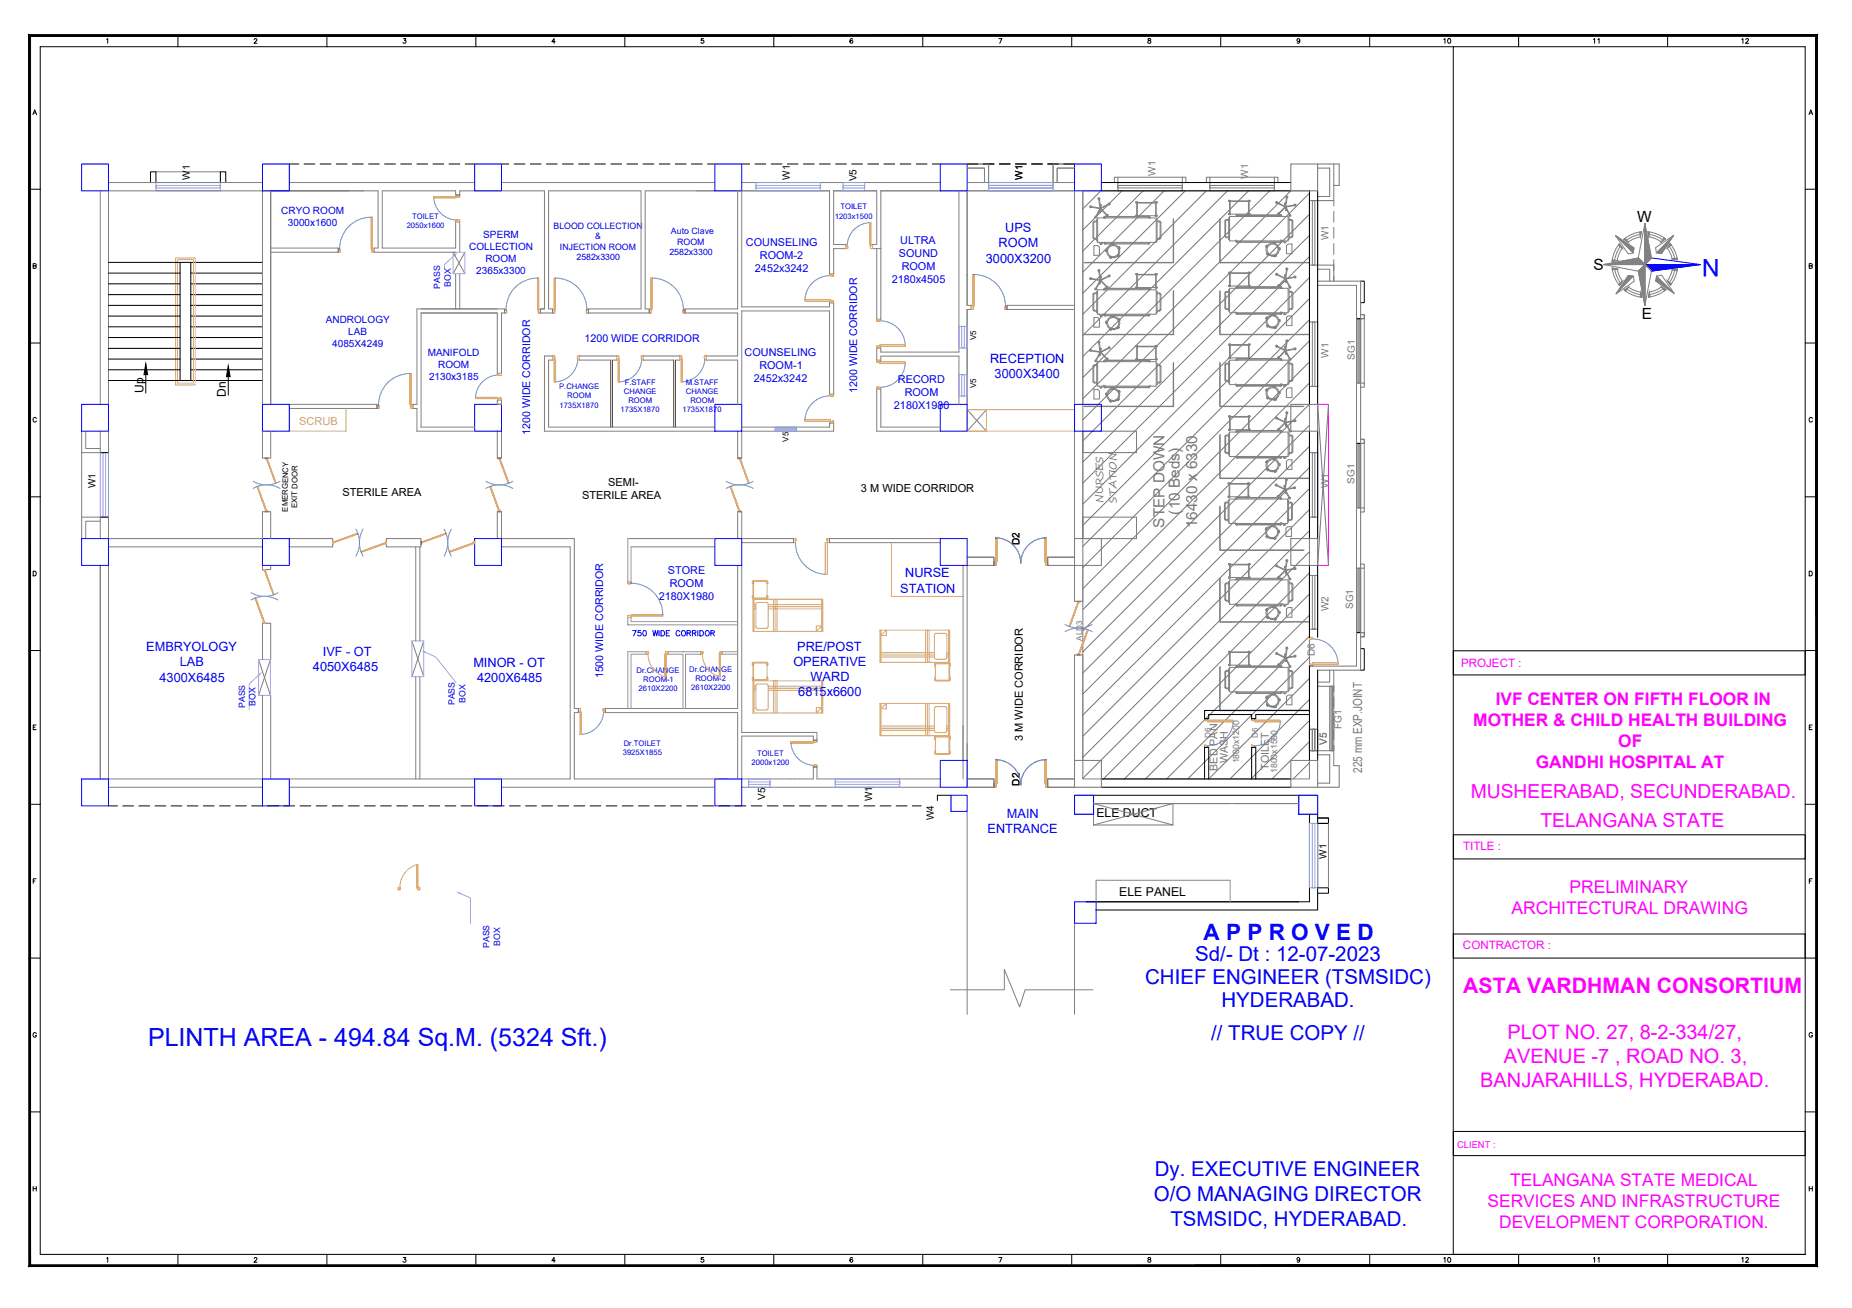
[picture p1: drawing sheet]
<svg xmlns="http://www.w3.org/2000/svg" width="841mm" height="594mm" viewBox="0 0 841 594" stroke-linecap="round" stroke-linejoin="round" font-family="sans-serif">
<!-- layer: WALL -->
<g fill="none" stroke="#808080" stroke-width=".45">
<path d="M439 76h8v7M439 74h10v9M488 76h-8v7M488 74h-10v9M46 87v97M49 83h70M131 83h85M165 87h-46v121h4v-12M228 83h97M335 87v53h-24v2h24v20h-14v2h14v20M337 87v52h40v-1h2v41h-2v-38h-40v43M337 83h90"/>
<path d="M400 87h88v97v-43h-31v-2h31v-52h-49v52h2v2h-2v43M400 87h27M400 87v58h-2v-32M435 87v73h-35v-2h-2v6h2v-2h35v22M439 83h49M492 87h103v267h-103zM492 87v97M123 113h31v2h-31M207 115h-37v-2h2v-26h-49v97M335 113h.1M400 113h-4v-2h2v-24h-19v24h5v2h-5v12h-2v-38h-84v53h2v2h-28v-2h24v-53h-42v53h2v2h-6v-2h2v-53h-38v2h-2v-2h-33v26h33v-12h2v14M207 124v16"/>
<path d="M209 124v16M277 164h-14v-2h17v2h-2M306 164h-14v-2h17v2h-2M37 196v10h9v-10M39 196v8h7M49 184v-97h70v97M49 196v10M121 196h4M131 184h40v2h-40M216 194h-25v-52h35v28h2v-28h1v-2h-40v44h-2v2h2v10h39v12h-2v-12M226 182h2v2h-2zM325 194h-76v-30h2v-2h-4v34h78"/>
<path d="M337 194h40M377 194v-2v2M377 192h2v4h-42v12h-2v-12M427 194h-27v-17h-2v19h29M488 196v49M492 196v49M37 206v29M46 237h-7v8M49 235v10h70v-13h4v13M37 245v-10h9v10M46 257v97M49 248h70"/>
<path d="M49 257v97h70v-38M119 257v2h4v-2M131 245h20v3h-20zM175 245h16v3h-16zM189 248v43M191 248v43M226 245v-13h2v13h33v77h2v2h-2v30h64M228 248h31v106h-31M285 245h40M287 248h38M335 245v-13h2v13h23v1h-23M335 257v65h-60v2h60v30"/>
<path d="M337 257v76h34v3h-2v-2h-32v20h32v-6h2v6h56M427 245h-50v1h50M437 257v97M439 253h12v4h-12v101h12v-4h-12M488 253h-12v4h12v16h4v-16M119 300v-17h4v17M123 316v38M189 307v47M191 307v47M49 358h70M131 354h85M131 358h85"/>
<path d="M228 358h97M327 354h4M337 358h90M488 345v-48h4v48M488 354h-12v4h12M439 369v92M497 365h93M559 400h-61v10M488 410v51M432 450h24v-10l7 17 3-7h30"/>
</g>
<!-- layer: D.F -->
<g fill="none" stroke="#767676" stroke-width=".45">
<path d="M586 74h12v13h-12zM598 76h6v13h-6M598 74h10v10h-2M606 74v20M500 87l-8 8M506 83v-3h2v3M508 84h29v1h-29zM508 83h29v4h-29zM510 87l-18 17M519 87l-27 27M529 87l-37 37M533 99v20"/>
<path d="M537 83v-3h2v3M538 87l-46 46M548 83v-3h1v3M548 87l-56 56M549 84h30v1h-30zM549 83h30v4h-30zM554 99v20M557 87l-65 65M567 87l-75 75M577 87l-85 85M579 83v-3h1v3M586 87l-94 94"/>
<path d="M595 91h3v29h-3zM595 88l-103 103M595 97l-103 103M596 91h1v29h-1zM598 91h8M606 96v5M492 119h41M554 119h41M595 107l-103 103M595 117l-103 102M606 103v5M606 111v4"/>
<path d="M606 118v10M533 132v20M554 132v20M595 126l-103 103M595 136l-103 103M598 122h6v6M598 120h8M598 130h18v173h-21M598 128h20v176h-20M492 152h41M554 152h41M595 146h3v30h-3z"/>
<path d="M595 145l-103 103M595 155l-103 103M596 146h1v30h-1zM616 145h2v29h-2zM617 145v29zM618 143h2v2h-2M533 165v20M554 165v20M595 164l-103 103M595 174l-103 103M618 174h2v2h-2M492 196h24v10h-24z"/>
<path d="M492 185h41M554 197v20M554 185h38M586 184h12v12h-12zM595 184l-103 102M595 193l-103 103M598 184l5 73M603 184l-5 73M618 200h2v1h-2M554 217h41M595 206h3v29h-3zM595 203l-103 103"/>
<path d="M595 212l-103 103M596 206h1v29h-1zM616 201h2v30h-2zM617 201v30zM492 235h24v10h-24zM554 230v20M595 222l-103 103M595 231l-103 103M618 231h2v2h-2M488 245h12v12h-12zM554 250h38M586 245h12v12h-12z"/>
<path d="M595 241l-103 103M595 251l-103 103M616 258h2v29h-2zM617 258v29zM618 256h2v2h-2M554 263v20M595 261h3v25h-3zM595 260l-94 94M595 270l-84 84M595 279l-75 75M596 261h1v25h-1zM595 282l-41 1"/>
<path d="M595 289l-65 65M595 299l-56 55M618 287h2v2h-2M554 303v20M595 308l-46 46M595 318l-36 36M598 312h8M604 312h2v29h-2zM604 304v6h-6M604 312h1v29h-1zM606 304v10M606 317v4"/>
<path d="M554 323h41M595 331h3v10h-3zM595 327l-27 27M595 337l-17 17M596 331h1v10h-1zM606 339v9h2v10h-10M606 324v5M606 331v5M488 345h12v13h-12zM586 345h12v13h-12zM595 346l-8 8M598 343h6v13h-6"/>
<path d="M598 341h8M488 361h9v9h-9zM590 361h8v9h-8z"/>
</g>
<!-- layer: DOOR -->
<g fill="none" stroke="#b88a00" stroke-width=".45">
<path d="M169 99v14zM197 89h10v1h-10zM208 100h1M209 100h-2v1h2v-1M209 100h.1M209 89h-1M209 89h-2h2M154 114h.1M155 114h.1M155 114l-1-1v2M169 114v-1h1v2h-1M169 114h.1"/>
<path d="M384 111l1 1v1h-1zM385 113h.1M395 101v10zM395 113h.1M395 111h1v2h-1zM244 126h1v15h-1zM252 126v15zM296 126v15zM366 136h11v1h-11zM378 125h-1h2M378 137h-1v1h2v-1M442 125v14z"/>
<path d="M229 141h1v1h-1zM244 142h.1M245 141v1h-1zM252 142h-1v-1h1v1M252 142h.1M266 142h.1M266 141h1v1h-1zM295 141h1v1h-1zM296 142h.1M310 142h.1M310 141h1v1h-1zM398 146h.1"/>
<path d="M398 146v-1h2v1h-2M398 157v1h2v-1h-2M400 157h11h-11zM442 140h.1M442 140v-1h-1v2h1M456 140l1-1v2M456 140h.1M456 140h1M186 170h1v14h-1zM227 171h.1M228 170h-1M228 170h-2l1 1"/>
<path d="M252 163v10zM252 162h-1v1h1v-1M252 162h.1M262 162h.1M262 162h1v1h-1zM280 162h1v1h-1zM281 163v10zM281 162h.1M291 162h.1M291 162h1v1h-1zM309 162v1zM309 163h1v10h-1z"/>
<path d="M310 162h.1M320 162h.1M320 162h1v1h-1zM378 180h-1v-1h2v1M398 164h.1M398 164h2l-2 1M398 176h2v1h-2v-1M400 164h11v1h-11zM172 185l-1 1v-2h1v1M172 185h.1M187 185h.1M187 185v1v-2v1"/>
<path d="M216 180h10v1h-10zM226 181h1l1 1h-2zM227 181h.1M366 191h11h-11zM378 191h-1v1h2v-1M120 208h2zM122 211l2 6M122 211h.1M125 217h-1M125 219l-4-11 4 12M226 208h1zM228 211l2 6"/>
<path d="M230 217h.1M231 219l-4-11 4 12M335 208h2zM337 211l2 6M337 211h.1M339 217h.1M340 219l-4-11 4 12M117 221l4 11-4-11M118 223l2 7M120 232h2zM223 221l4 11-5-11M224 223h-1"/>
<path d="M226 230h.1M226 232h1zM332 221l4 11-4-11M332 223l3 7M335 230h.1M335 232h2zM119 259h2zM151 246v1zM154 245v1M160 243h.1M160 243l-6 3M162 242l-11 5 12-5"/>
<path d="M164 251l11-4-11 4M166 250h.1M173 247v1M173 247l-7 3M175 246v1zM191 246v1zM194 245v1M200 243h.1M200 243l-6 3M203 242l-12 4 12-4M204 251l11-5-11 5M206 250h.1"/>
<path d="M213 247v1M213 247l-7 3M215 246l1 1zM360 245h2l-1 1h-1zM361 245h.1M375 246h1v15h-1zM376 245h1v1h-1zM376 245h.1M452 244h1v11h-1zM452 257h.1M452 257v-2h-1v2h1M474 244h1v11h-1z"/>
<path d="M475 257h.1M475 255h1v2h-1zM116 272l4 11-4-11M117 274l2 7M117 274h.1M121 261l3 7M121 261h.1M124 270l-4-11 4 11M285 264h2v1h-2zM285 280h2h-2zM285 265h.1M287 279h14v1h-14z"/>
<path d="M489 276l-3 6M489 273h2zM119 280v1M119 283h2zM293 296h2l-1 1h-1zM302 297v10zM302 296h1v1h-1zM318 296h1v1h-1zM327 297v10zM327 296h1v1h-1zM486 284l4-11-4 12M486 282h1"/>
<path d="M489 297h2zM491 295h.1M493 288h.1M493 288l-2 7M494 286l-4 11 4-11M595 290v-1h1v1h-1M595 290h.1M595 302h.1M595 302h1v1h-1v-1M596 301h12v1h-12zM263 322h1l-1 1zM263 323h1v11h-1z"/>
<path d="M264 322h.1M274 322h1v1h-1zM359 337h10h-10zM371 337h.1M371 337v-1h-2v1h2M547 326h1v1h-1zM547 327h.1M547 339h.1M547 339h1h-1M548 327h12v1h-12zM568 326h2v1h-1zM568 327h.1"/>
<path d="M568 339h.1M569 339h-1M569 339h1h-2M569 339h.1M570 327h11v1h-11zM369 348l2-1v1h-2zM371 347h.1M452 345h1v11h-1zM452 357h.1M452 357v-1h-1v2h1M474 345h1v11h-1zM475 357v-1h1v2h-1"/>
<path d="M475 357h.1M189 393h1v10h-1zM182 404h.1M182 404v-1h-1v1h1M190 404h.1M190 404v-1h1v1h-1"/>
</g>
<g fill="none" stroke="#5ca1b8" stroke-width=".45">
<path d="M168 99a14 14 0 0 0-14 14M197 89a11 11 0 0 0 11 11M395 101a11 11 0 0 0-10 11M244 126a14 14 0 0 0-14 15M252 126a14 14 0 0 1 14 15M296 126a14 14 0 0 1 14 15M377 125a11 11 0 0 0-11 11M442 125a14 14 0 0 1 15 15M399 146a11 11 0 0 1 12 11M186 170a14 14 0 0 0-14 14M227 170a11 11 0 0 0-11 11M262 163a11 11 0 0 1-10 10"/>
<path d="M291 163a11 11 0 0 1-10 10M320 163a11 11 0 0 1-11 10M377 180a11 11 0 0 0-11 11M411 165a11 11 0 0 1-12 11M115 219a12 12 0 0 0 12 0M221 219a12 12 0 0 0 12 0M330 219a12 12 0 0 0 12 0M115 222a12 12 0 0 1 12 0M221 222a12 12 0 0 1 12 0M330 222a12 12 0 0 1 12 0M162 240a12 12 0 0 1 0 13M165 240a12 12 0 0 0 0 13"/>
<path d="M202 240a12 12 0 0 1 0 13M205 240a12 12 0 0 0 0 13M361 246a14 14 0 0 0 14 15M452 244a12 12 0 0 1 12 12 11 11 0 0 1 11-12M114 269a12 12 0 0 0 12 0M114 272a12 12 0 0 1 12 0M286 265a14 14 0 0 1 15 14M484 287a12 12 0 0 1 12 0M484 284a12 12 0 0 0 12 0M596 290a11 11 0 0 1 12 11M274 323a11 11 0 0 1-11 11M359 337a11 11 0 0 0 11 11"/>
<path d="M560 328a11 11 0 0 1-12 11M581 328a11 11 0 0 1-11 11M452 345a12 12 0 0 1 12 11 11 11 0 0 1 11-11"/>
</g>
<!-- layer: TITLE -->
<g fill="none" stroke="#808080" stroke-width=".45">
<path d="M734 107l8 6v2h-3zM735 111l2 2-3 5-2 1 1-4zM736 112l-3 6M737 109l5-3 3-1v3l-6 2zM744 117l3 3-3-3M744 117l-16 3 16 3 3 16 3-16M745 106l-6 3M747 101v19v-19M749 106l6 3M750 117l-3-16-3 16M750 117l-3 3v19v-19l3 3-3-3zM752 113l8-6-6 8h-2z"/>
<path d="M756 109l-2 1-5-2-1-3 5 1 3 3M758 112l3 6M762 118h-3l-2-5 1-2 3 3 1 4M728 120h19l-3 3 3-3zM732 122l1 4 2 4 2-2-3-6h-2M733 122l3 6M738 132l2-2 5 3 1 2-5-1zM739 131l6 3M739 125h3v3l-8 5zM752 125h3l5 8-8-5zM755 130l-6 3v2l3-1 4-2M755 130l2 2"/>
<path d="M755 131l-6 3M759 122l-2 6 2 2M759 123l3-1-1 4-2 3M761 122l-3 6"/>
</g>
<g fill="#808080" stroke="#808080" stroke-width=".45">
<path d="M747 101l3 16-3 3z"/>
<path d="M747 120v19l-3-16z"/>
<path d="M755 130l2 2h-1z"/>
<path d="M752 125l8 8-8-5z"/>
<path d="M757 128l2 1v1z"/>
<path d="M749 133v2z"/>
<path d="M745 133l1 2h-1z"/>
<path d="M735 129l2-1-2 2z"/>
<path d="M738 132l2-2-2 2z"/>
<path d="M739 125h3l-8 8z"/>
<path d="M728 120l16-3 3 3z"/>
<path d="M732 122h2l-2 1z"/>
<path d="M732 118h2l-2 1z"/>
<path d="M760 107l-6 8h-2z"/>
<path d="M756 108v1l-2 1z"/>
<path d="M758 111h1l-2 2z"/>
<path d="M748 105h1v3z"/>
<path d="M734 107l8 6v2z"/>
<path d="M745 105v3z"/>
<path d="M735 111l2 2-2-2z"/>
<path d="M737 109l1-1 1 2z"/>
<path d="M759 118l3-1v1z"/>
<path d="M759 123l3-1v1z"/>
</g>
<path d="M750 117l22 3-22 3" fill="none" stroke="#00f" stroke-width=".45"/>
<path d="M747 120h25l-22 3z" fill="#00f" stroke="#00f" stroke-width=".45"/>
<!-- layer: Staircase -->
<path d="M439 186l9 10M448 186l-9 10" fill="none" stroke="#808080" stroke-width=".45"/>
<!-- layer: FUR -->
<path d="M439 186h9v10h-9zM439 186h49v10h-49z" fill="none" stroke="#ff9f7f" stroke-width=".45"/>
<!-- layer: Bed -->
<g fill="none" stroke="#808080" stroke-width=".45">
<path d="M496 94h-1h1M498 99h.1M498 98l-1 1 1-1M498 100v9M498 99h27v11h-27zM499 90l1 5-5-1 4 1-1 4M499 90h.1M499 90l1 4M499 91v-1v1M499 96h.1M499 96h1M499 96l-1 3"/>
<path d="M500 95l3 3M500 93l-1 3M500 93h.1M501 99h.1M502 98l-1 1M502 98v1M502 99h.1M502 98h20M503 97v1h-1M503 98h.1M503 93l1-1-1 1M504 93l-4 1"/>
<path d="M504 93h.1M504 93l-4 2 3 3M516 98h1M516 92h1M516 92h.1M516 98h.1M516 92h9v6h-9zM516 98v-6h9v6M517 92h.1M517 98h.1M522 98v1zM522 99h.1"/>
<path d="M525 92h.1M525 98h.1M525 100v9M558 91h1M558 91h.1M558 97h1M558 97h.1M558 100h-1h-1v7l2 1M558 91h9v6h-9zM558 99v10M558 98h27v11h-27zM559 97v-6h8v6"/>
<path d="M559 97h-1M559 91h.1M561 98h1M561 98h.1M562 97l-1 1M562 98h.1M562 98h20M567 97h1M567 91h1M567 91h.1M567 97h.1M567 97h1z"/>
<path d="M568 97h-1M568 91h-1h1M580 92h.1M580 92l4 2-3 3M580 92l4 2M580 92h-1h1M581 97h.1M581 97h-1h1M582 98h.1M582 97v1M583 92l1 4M583 92h.1"/>
<path d="M583 92l1 3M584 94l-3 3M584 93h-1M584 95l2 3M584 96h.1M584 95v1M584 90v-1v1M584 90h.1M584 90v3M585 90l-1 4 4-1M585 99v10M585 100h2"/>
<path d="M586 97v1h-1M586 98h.1M588 93h1h-1M588 93h.1M588 93l-4 1 2 4M497 112h2v4h-2zM498 101h-1v7h1M498 100l-2 1v7l1 1h1M499 110l1 1M500 111h.1M501 110l-1 1M501 110h.1"/>
<path d="M501 110h1M501 110l1 1M502 110v1M502 110h.1M502 111h20zM502 114h1M502 113v1M502 113h1M503 113v1M504 117h1M504 111h1M505 117h.1"/>
<path d="M505 111h-1M505 111h.1M507 116l1 1M508 116l-2 1h-2M508 112v1M508 116h-1M508 112l1 1M508 116v1M522 110h.1M522 110v1v-1M525 101h2v7h-2M525 100l2 1v7l-2 1"/>
<path d="M558 100h-1v7l1 1M561 109h1v1M561 109h.1M561 109l1 1M562 110h20M575 115l1 1M575 111v1M576 112h-1M576 115l1 1h2M576 116l-1-1 1 1M576 116h.1M578 110l1 1"/>
<path d="M578 110h.1M578 110h1M579 116h1zM579 110h-1M579 116h.1M580 116l-1 1M581 113h.1M582 109h.1M582 109v1M582 109l2 1M584 112l1-1h2v4h-3zM584 109v1"/>
<path d="M585 100h2v7l-2 1M587 107v1h-2M587 100v7M495 127h.1M495 127h4l-1 4M496 126h-1l1 1M498 131h.1M498 131l-1 1 1-1M498 133l-1 1v7h1M498 133h-1l-1 1v7h1M498 132v10M498 132h27v11h-27z"/>
<path d="M499 123l1 4h-5M499 123h.1M499 123l1 3M499 123v-1v1M499 129h.1M499 129h1M499 128l-1 3M500 129h-1M500 128l3 3M500 126h.1M500 126l-1 3M500 126v3"/>
<path d="M501 132h.1M501 132l1-1v1M502 132h.1M502 131h20zM503 130v1l-1-1M503 130h.1M503 130v1M503 125h1l-1 1M504 125h.1M504 125l-4 2M504 125l-4 2 3 3M516 131h1"/>
<path d="M516 124h1M516 130h.1M516 130l1 1M516 124v1M516 125h9v6h-9zM516 131v-6h9v6M517 124v1M517 131h.1M522 131v1zM522 132h.1M525 124h.1M525 131h.1"/>
<path d="M525 124v1M525 125h.1M525 130h.1M525 132v10M525 133l2 1v7h-2M525 133h2v1v7h-1M525 130v1M557 133v7h1M557 133h1M558 124h1M558 124h.1M558 130h1"/>
<path d="M558 132h-1l-1 1v7l2 1M558 130h.1M558 124h9v6h-9zM558 132v9M558 131h27v11h-27zM559 130v-6h8v6M559 130h-1M559 124h.1M559 124h-1M561 131h.1M562 130h-1M562 130v1h-1"/>
<path d="M562 130h20M567 130h1M567 124h1M567 124h1h-1M567 124h.1M567 130h.1M567 130h1h-1M568 124h-1M580 125h.1M580 125l4 2-3 3M580 125l4 1M580 125l-1-1 1 1"/>
<path d="M581 130h.1M581 129l-1 1h1M582 130v1M582 131h.1M582 130h.1M583 125l1 3M583 125h.1M584 127l-3 3M584 125h-1M584 127l2 4M584 128h.1M584 123v-1v1"/>
<path d="M584 122h.1M584 122v4M585 122l-1 4h4M585 132v9M585 132h2v1M585 133h1M586 130v1M586 130v1l-1-1M586 131h.1M586 133l1 7h-2M587 140v1h-2M587 133v7"/>
<path d="M588 126h1h-1M588 126h.1M588 126l-4 1 2 4M495 159h.1M495 159l4 1-1 4M496 159h-1h1M497 144h2v1v4h-2zM497 141h1M499 156l1 4-5-1M499 156h.1M499 156l1 3M499 143l1 1 1-1"/>
<path d="M499 156v-1v1M500 159h.1M500 158v3M500 158h.1M500 158l-1 4M501 143h.1M501 143l1 1v-1M502 143h.1M502 143h20zM502 147h1M502 146v1M503 146l-1 1"/>
<path d="M503 146v1M503 158h1h-1M504 158l-4 2M504 158h.1M504 158l-4 2 3 3M504 150h1M504 149l1 1M504 149h.1M505 150h.1M505 143h-1M505 143l-1 1h1M505 143v1"/>
<path d="M505 144h-1M507 149h1M508 149l-2 1-2-1M508 145v1M508 145h1zM508 148l-1 1M508 145h1M508 149h.1M508 149h-1M516 157h1M516 157h.1M516 157h9v6h-9z"/>
<path d="M517 157h.1M522 143v1zM522 143h.1M525 157h.1M525 141h1M558 156h1M558 157h.1M558 157h9v6h-9zM559 157l-1-1v1M561 142h1v1M561 142h.1M561 142l1 1"/>
<path d="M562 143h20M567 156h1M567 157l1-1-1 1M568 157h-1M575 148l1 1M575 148h1zM575 144v1M575 144v1l1-1M575 144h1M575 148h1M576 144l-1 1M576 148l1 1h2"/>
<path d="M578 143h1M579 143h-1M579 149h.1M580 149h-1M580 157h.1M580 157l4 2-3 3M580 157l4 2M580 157h-1l1 1M581 145v1M581 145h.1M582 142h.1M582 142v1"/>
<path d="M582 142l2 1M583 158h.1M583 158l1 3M584 160l-3 2M584 158v3M584 155v-1v1M584 144h1h2v4h-3zM584 155v3M584 155h.1M584 142v1M585 155l-1 4 4-1M588 158h1l-1 1"/>
<path d="M588 158h.1M588 158l-4 1 2 4M497 177h2v1v3h-2zM498 164h.1M498 163l-1 1h1M498 166h-1v7l1 1M498 166h-2v7l1 1h1M498 165v10M498 164h27v11h-27zM499 175l1 1 1-1M499 161v1M499 161l-1 3"/>
<path d="M499 162h.1M500 160l3 3M501 164h.1M501 175h.1M501 175l1 1M502 163l-1 1M502 164h.1M502 175v1M502 175h.1M502 164h20zM502 176h20M502 179h1"/>
<path d="M502 179h.1M503 179h.1M503 163h-1M503 163h.1M504 176h1M505 176h-1M505 176h.1M505 176l-1 1M508 178h.1M508 178h1zM508 177l1 1M516 163h1"/>
<path d="M516 163h.1M516 163v-6h9v6M517 163h.1M522 164h.1M522 175v1zM522 163v1M522 175h.1M525 163h.1M525 165v10M525 166h2v7l-2 1M556 166v7h2M557 166v7h1"/>
<path d="M558 163h1M558 165l-1 1M558 165h-1l-1 1M558 162v1M558 162h.1M558 164v10M558 164h27v11h-27zM559 163v-6h8v6M559 163h-1M561 175h1M561 175h.1M561 164h.1"/>
<path d="M562 163l-1 1M562 163v1h-1M562 163h20M562 175h.1M562 175h20M567 163h1M567 163h.1M567 162h1M568 162l-1 1M575 177h.1M575 177h1M576 177l-1 1"/>
<path d="M576 177h-1M578 176h1M578 175v1M578 175h1M579 175l-1 1M581 162h.1M581 178v1M581 162l-1 1 1-1M581 178h.1M582 175h.1M582 163v1M582 164h.1"/>
<path d="M582 175h2M584 160l2 3M584 161h.1M584 177l1-1h2v5h-3zM584 175h.1M585 164v10M585 165l2 1M585 165h2v1M586 163v1l-1-1M586 163h.1M587 166v7h-2M587 173h-2"/>
<path d="M587 166v7M504 182l1 1M504 182h1M504 182h.1M505 182h-1l1 1M505 182v1M507 182h1M508 181l-2 1h-2M508 181l-1 1M508 181v1M558 189h1M558 189h.1"/>
<path d="M558 195h1M558 195h.1M558 198h-1v7l1 1M558 198h-1h-1v7l2 1M558 189h9v6h-9zM558 197v10M558 196h27v11h-27zM559 195v-6h8v6M559 195h-1M559 189h.1M561 196h.1M562 195l-1 1"/>
<path d="M562 195v1h-1M562 195h20M562 196h20M567 195h1M567 189h1M567 189h.1M567 195h.1M567 195h1zM568 195h-1M568 189h-1h1M575 181h1M575 180l1 1"/>
<path d="M576 181h1h2M576 181l-1-1 1 1M576 181h.1M579 181v1M580 182h-1M580 190h.1M580 190l4 2-3 3M580 190l4 2M580 190h-1h1M581 195h.1M581 195h-1h1M582 195v1"/>
<path d="M582 196h.1M583 191l1 2M583 190l1 3M583 190h.1M583 190h1M584 192l-3 3M584 193v1M584 193l2 3M584 194h.1M584 193h.1M584 188v-1v1M584 187h.1"/>
<path d="M584 187v4M584 187v1M585 188l-1 4 4-1M585 197v10M585 198h2v7l-2 1M585 198h2M586 195v1h-1M586 196h.1M587 198v7M588 191h1h-1M588 191h.1M588 191l-4 1 2 4"/>
<path d="M558 219h1M558 220h9v6h-9zM559 219l-1 1M559 219v1M561 207h1v1M561 207h.1M561 207l1 1M562 208h20M567 219h.1M567 219v1M575 213l1 1M575 209v1"/>
<path d="M575 209h1M576 209l-1 1M576 213l1 1h2M576 214l-1-1 1 1M576 214h.1M578 208h1M578 208h.1M579 208h-1M579 214h.1M579 214v1M580 214l-1 1M581 211h.1"/>
<path d="M581 210v1M582 207h.1M582 207v1M582 207l2 1M584 218v-1v1M584 218h.1M584 218v3M584 210l1-1h2v4h-3zM584 218v4h4M584 207v1M587 205v1h-2M557 236h1"/>
<path d="M558 225l1 1M558 226h1M558 228l-2 1v7h2M558 228h-2v1v7h1M558 227v10M558 227h27v11h-27zM558 226v-6h9v6M561 227h1M561 238h1M561 238h.1M561 227h.1M561 227v-1v1"/>
<path d="M561 238l1 1-1-1M562 226h19zM562 238h19zM567 226h.1M567 225h.1M567 225v1M575 240h.1M575 240v1M578 239h1M578 238l1 1h-1M578 238v1M578 238h1"/>
<path d="M580 220h-1l1 1M580 225v1M580 225h.1M581 225h-1M581 225l-1 1 1-1M581 238h.1M581 227h.1M581 227v-1l1 1M581 238v1l1-1M582 238h.1M582 227h.1M582 238l1 1"/>
<path d="M583 239h.1M583 221l1 3M583 221h.1M583 222l-4-2 4 2-3 3M583 223l-2 3M584 223l2 3M584 224h.1M584 240l1-1h1v5h-2zM584 238v1M585 227v10M585 228l2 1v7h-2M585 228h1l1 1v7h-1"/>
<path d="M585 236h1M585 226l1 1-1-1M586 226h.1M587 221h1v1M588 222h-4l2 4M588 222h.1M558 256h1M558 256v1M558 256h.1M558 256h9v6h-9zM559 256h-1M567 256h1"/>
<path d="M567 256h1h-1M568 256l-1 1M575 244h.1M575 243l1 1M576 244h1h2M576 244l-1-1v1M576 244h-1M579 244h.1M579 244l-1 1M579 244v1M579 245h.1M580 257h.1"/>
<path d="M580 257l4 2-3 3M580 257l4 2M580 257h-1h1M581 241v1M583 257l1 4M583 257h.1M584 259l-3 3M584 258h-1M584 260l2 3M584 255v-1v1M584 255h.1M584 255v3"/>
<path d="M585 255l-1 4 4-1M588 258h1h-1M588 258h.1M588 258l-4 1 2 4M556 272l1 1h1M557 272l1 1M558 262l1 1-1-1M558 265h-1v7M558 265h-2v7M558 262h.1M558 264v10M558 263h27v11h-27z"/>
<path d="M559 262v-5h8v5M561 274h1v1M561 274h.1M561 263h.1M561 274l1 1M562 263h-1M562 263h20M562 275h20M567 262h1M568 262h-1h1M575 276v1M575 276v1h1"/>
<path d="M575 276l1 1M576 277h-1M578 275l1 1M578 275h1M579 275h-1M581 262h.1M581 278v1M581 262l-1 1 1-1M581 278h.1M582 263h.1M582 274h.1M582 274v1"/>
<path d="M582 274l2 1M584 261h.1M584 260h.1M584 277l1-1h2v4h-3zM584 274v1M585 264v10M585 265h2v7M585 265h2M586 263h.1M586 263h-1M587 272l-2 1M587 272v1h-2"/>
<path d="M587 265v7M558 296h1M558 296h.1M558 296h9v6h-9zM559 296h.1M567 296h1M567 296h.1M568 296h-1M575 280l1 1M576 280l1 1h2M576 281l-1-1 1 1M576 281h.1"/>
<path d="M579 281h.1M579 281v1M580 281l-1 1M580 297h.1M580 297l4 2-3 3M580 297l4 2M580 297h-1h1M583 297l1 3M583 297h.1M584 299l-3 3M584 297h-1M584 300l2 3"/>
<path d="M584 295v-1v1M584 294h.1M584 294v4M585 294l-1 5 4-1M588 298h1h-1M588 298h.1M588 298l-4 1 2 4M558 302h1zM558 305h-1v7h1M558 305h-1h-1v7l2 1M558 302h.1M558 304v10"/>
<path d="M558 303h27v11h-27zM559 302v-6h8v6M561 303h.1M561 314h1v1M561 314h.1M561 314l1 1M562 302l-1 1M562 302v1h-1M562 302v1M562 315h20M562 303h20M562 302h20"/>
<path d="M567 302h1M567 302h.1M567 302h1h-1M575 316v1M575 316v1l1-1M575 316h1M575 320l1 1M576 316l-1 1M578 315h1M578 315h.1M579 315h-1M581 302h.1"/>
<path d="M581 317v1M581 302h-1h1M581 317h.1M582 303h.1M582 302v1M582 314h.1M582 314v1M582 314l2 1M584 300h.1M584 316h1h2v4h-3zM584 314v1M585 304v10"/>
<path d="M585 305h2v7h-2M585 305h2M586 302v1l-1-1M586 303h.1M587 312v1h-2M587 305v7M576 320l1 1h2M576 321l-1-1 1 1M576 321h.1M579 321h.1M580 321h-1"/>
<circle cx="500" cy="111" r=".1"/>
<circle cx="506" cy="114" r="3"/>
<circle cx="506" cy="114" r="2.5"/>
<circle cx="578" cy="113" r="2.5"/>
<circle cx="578" cy="113" r="3"/>
<circle cx="583" cy="110" r=".1"/>
<circle cx="500" cy="143" r=".1"/>
<circle cx="506" cy="147" r="3"/>
<circle cx="506" cy="147" r="2.5"/>
<circle cx="578" cy="146" r="2.5"/>
<circle cx="578" cy="146" r="3"/>
<circle cx="583" cy="143" r=".1"/>
<circle cx="500" cy="176" r=".1"/>
<circle cx="506" cy="179" r="3"/>
<circle cx="506" cy="179" r="2.5"/>
<circle cx="578" cy="179" r="2.5"/>
<circle cx="578" cy="179" r="3"/>
<circle cx="583" cy="175" r=".1"/>
<circle cx="578" cy="211" r="2.5"/>
<circle cx="578" cy="211" r="3"/>
<circle cx="583" cy="208" r=".1"/>
<circle cx="583" cy="238" r=".1"/>
<circle cx="578" cy="242" r="2.5"/>
<circle cx="578" cy="242" r="3"/>
<circle cx="578" cy="278" r="2.5"/>
<circle cx="578" cy="278" r="3"/>
<circle cx="583" cy="275" r=".1"/>
<circle cx="578" cy="318" r="2.5"/>
<circle cx="578" cy="318" r="3"/>
<circle cx="583" cy="315" r=".1"/>
</g>
<!-- layer: D.F -->
<g fill="none" stroke="#000" stroke-width=".45">
<path d="M500 87h86M500 83h86M595 87v97M598 87v97M618 128h2v9h-2M616 145h2M595 196v49M598 196v49M616 201h2M595 257v32M598 257v32M616 287h2"/>
<path d="M618 295h2v9h-2M595 303v42M598 304v41M595 323h-48v3h2v-1h19v1h2v-1h25M500 358h86M500 354h86M547 354v-15h2v15M568 354v-15h2v15M497 365h62M497 361h93M560 365h30M598 372h5v2h-5"/>
<path d="M493 410h97"/>
</g>
<!-- layer: WALL -->
<g fill="#808080" stroke="#808080" stroke-width=".45">
<circle cx="119" cy="196" r=".1"/>
<circle cx="439" cy="125" r=".1"/>
<circle cx="131" cy="248" r=".1"/>
<circle cx="131" cy="245" r=".1"/>
<circle cx="228" cy="248" r=".1"/>
</g>
<!-- layer: WIN -->
<g fill="#7fbfff" stroke="#7fbfff" stroke-width=".45">
<path d="M192 296h1z"/>
<path d="M206 116l1-1z"/>
<path d="M208 405l1 1z"/>
</g>
<path d="M206 115h5v9h-5zM206 116l-4 4v2M117 300h6v16h-6zM187 291h5v16h-5zM193 296l5 2 9 12M118 306l-5 5v11M209 406l5 2v11" fill="none" stroke="#7fbfff" stroke-width=".45"/>
<path d="M206 115l5 9M211 115l-5 9M117 300l6 16M123 300l-6 16M187 291l5 16M192 291l-5 16" fill="none" stroke="#808080" stroke-width=".45"/>
<!-- layer: furniture -->
<g fill="none" stroke="#dda56e" stroke-width=".45">
<path d="M157 186v10h-26M405 246v25h32M342 264v1M342 271v1M342 264h6v8h-6zM342 272h32v15h-32zM342 272v15M342 275h1M342 276h1M342 277h1M343 274h5h1v11h-1h-4h-1zM348 271h1"/>
<path d="M348 265h1M349 271v1M349 264v1M349 264h-7v8h7M349 275h24M349 276h24M349 277h24M351 272v15M352 272v15M353 272v15M373 272v15M294 297a11 11 0 0 0 8 10"/>
<path d="M319 297a11 11 0 0 0 8 10M371 284h2l-2 3zM400 286h31v15h-31zM400 289l2-3v3zM400 286v15M400 298h24M400 297h24M400 296h24M420 286v15M421 286v15M422 286v15M425 288h4h1v11h-1h-4h-1z"/>
<path d="M430 298h1M430 297h1M430 296h1M431 286v15M342 301v1M342 308v1M342 301h6v8h-6zM342 309h32v15h-32zM342 309v15M342 312h1M342 313h1M342 314h1"/>
<path d="M343 311h5h1v11h-1h-4h-1zM348 308h1M349 308v1M349 301v1M349 301h-7v8h7M349 301l-1 1M349 312h24M349 313h24M349 314h24M351 309v15M352 309v15M353 309v15"/>
<path d="M373 309v15M400 320h31v14h-31zM400 320v14M420 320v14M421 320v14M422 320v14M425 301v1M425 308v1M425 301h6v8h-6M425 302h.1M425 308h.1M425 301h6v8h-6z"/>
<path d="M431 320v14M431 301h.1M431 309h.1M431 302h.1M431 308h.1M431 308v1M431 301v1M371 321h2l-2 3zM400 322l2-2v2zM400 332h24M400 331h24M400 330h24"/>
<path d="M424 332v-10l1-1h4h1v11M424 332l1 1M425 335v1M425 335h6v7h-6M425 334h6v9h-6zM425 333h4M430 332l-1 1M430 332h1M430 331h1M430 330h1M431 335h.1M431 335v1"/>
<path d="M425 341v1M425 341h.1M431 342h.1M431 341h.1M431 341v1M189 393a11 11 0 0 0-7 10"/>
</g>
<g fill="none" stroke="#808080" stroke-width=".45">
<path d="M342 272h.1M342 271h.1M342 264h.1M342 265h.1M348 271h.1M348 272h.1M348 264h.1M348 265h.1M348 271h1M348 264h1M348 265h1M342 301h.1"/>
<path d="M342 302h.1M342 309h.1M342 308h.1M348 308h.1M348 309h.1M348 301h.1M348 302h.1M348 301h1M348 302h1M348 309h1M348 308h1M425 302h.1"/>
<path d="M425 309h.1M425 308h.1M425 301h.1M431 302h.1M431 301h.1M431 309h.1M431 308h.1M425 335h.1M425 336h.1M431 336h.1M431 335h.1M425 342h.1"/>
<path d="M425 341h.1M431 342h.1M431 341h.1"/>
</g>
<!-- layer: D.F -->
<path d="M598 184h5v73h-5z" fill="none" stroke="#f0f" stroke-width=".45"/>
<!-- layer: Chajja -->
<g fill="none" stroke="#000" stroke-width=".45">
<path d="M131 74h5M138 74h5M145 74h5M153 74h5M160 74h5M167 74h5M175 74h5M182 74h5M189 74h5M197 74h4M204 74h5M211 74h5"/>
<path d="M228 74h3M233 74h5M241 74h5M248 74h5M255 74h5M263 74h5M270 74h5M277 74h5M285 74h5M292 74h5M299 74h5M307 74h5"/>
<path d="M314 74h5M321 74h4M337 74h3M343 74h5M350 74h5M358 74h4M365 74h5M372 74h5M379 74h5M387 74h5M394 74h5M401 74h5"/>
<path d="M409 74h5M416 74h5M423 74h4M439 74h5M447 74h4M454 74h5M461 74h5M468 74h5M476 74h5M483 74h5M68 83v-5h3v5M100 83v-5h3v5"/>
<path d="M49 366h4M56 366h5M63 366h5M70 366h5M78 366h5M85 366h5M92 366h5M100 366h5M107 366h5M114 366h5M122 366h5M129 366h5"/>
<path d="M136 366h5M144 366h4M151 366h5M158 366h5M166 366h4M173 366h5M180 366h5M187 366h5M195 366h5M202 366h5M209 366h5M217 366h5"/>
<path d="M224 366h5M231 366h5M239 366h5M246 366h5M253 366h5M261 366h5M268 366h5M275 366h5M283 366h4M290 366h5M297 366h5M305 366h4"/>
<path d="M312 366h5M319 366h5M327 366h4M334 366h5M341 366h5M348 366h5M356 366h5M363 366h5M370 366h5M378 366h5M385 366h5M392 366h5"/>
<path d="M400 366h5M407 366h5M414 366h4M432 361h-6v3M598 372h5v2h-5M598 403h5v3h-5"/>
</g>
<!-- layer: D.F -->
<path d="M508 80h29M549 80h30M620 145v29M620 201v30M620 258v29M497 365h36v10h-36zM497 365l36 10M533 365l-36 10" fill="none" stroke="#808080" stroke-width=".45"/>
<!-- layer: Window -->
<g fill="none" stroke="#7f9fff" stroke-width=".45">
<path d="M71 84h29v1h-29zM71 83h29v4h-29zM343 83h30v4h-30zM343 84h30v1h-30zM383 83h10v4h-10zM383 84h10v1h-10zM449 84h29v1h-29zM449 83h29v4h-29zM435 148h4v10h-4zM437 148h1v10h-1zM435 170h4v10h-4zM437 170h1v10h-1z"/>
<path d="M352 194h10v2h-10zM352 195h1M354 195h.1M354 195h1M355 195h.1M355 195h1M356 195h.1M356 195h1M357 195h.1M357 195h1M358 195h4M46 206h3v29h-3z"/>
<path d="M47 206h1v29h-1zM340 354h10v4h-10zM340 355h10v1h-10zM379 354h30v4h-30zM379 355h30v1h-30zM595 374h3v29h-3zM596 374h1v29h-1z"/>
</g>
<!-- layer: Staircase -->
<path d="M66 165l1 5h-2zM104 166l1 5h-2z" fill="#000" stroke="#000" stroke-width=".45"/>
<g fill="none" stroke="#000" stroke-width=".45">
<path d="M49 119h33M87 119h32M49 139h33M49 134h33M49 129h33M49 124h33M87 139h32M87 134h32M87 129h32M87 124h32M49 158h33M49 153h33"/>
<path d="M49 148h33M49 144h33M87 158h32M87 153h32M87 148h32M87 144h32M49 173h33M49 168h33M49 163h33M66 170v9M87 173h32M87 168h32"/>
<path d="M87 163h32M104 171v8"/>
</g>
<!-- layer: Chajja -->
<path d="M71 78h29M603 374v29" fill="none" stroke="#808080" stroke-width=".45"/>
<!-- layer: walls -->
<path d="M46 206h3M46 235h3" fill="none" stroke="#000" stroke-width=".45"/>
<!-- layer: Railing -->
<path d="M80 117h9v58h-9zM81 118h7v56h-7z" fill="none" stroke="#ff9f7f" stroke-width=".45"/>
<!-- layer: BLOCK HACTH -->
<path d="M82 119h5v54h-5z" fill="none" stroke="#000" stroke-width=".45"/>
<!-- layer: COL -->
<g fill="none" stroke="#00f" stroke-width=".45">
<path d="M37 74h12v13h-12zM119 74h12v13h-12zM216 74h12v13h-12zM325 74h12v13h-12zM427 74h12v13h-12zM488 74h12v13h-12zM37 184h12v12h-12zM119 184h12v12h-12zM216 184h12v12h-12zM325 184h12v12h-12zM427 184h12v12h-12zM488 184h12v12h-12z"/>
<path d="M37 245h12v12h-12zM119 245h12v12h-12zM216 245h12v12h-12zM325 245h12v12h-12zM427 245h12v12h-12zM37 354h12v12h-12zM119 354h12v12h-12zM216 354h12v12h-12zM325 354h12v12h-12zM427 345h12v13h-12zM432 361h7v8h-7zM488 361h9v9h-9z"/>
<path d="M590 361h8v9h-8zM488 410h10v9h-10z"/>
</g>
<!-- layer: TITLE -->
<g fill="none" stroke="#000" stroke-width=".45">
<path d="M48 18h1v2M81 16v5M115 18h2l-2 2h2M148 16v5M183 18h1a.7 .7 0 0 1 0 1 .7 .7 0 0 1-1 0M216 16v5M252 19h-1l1-1v2M284 16v5M320 18h-1h-1a.7 .7 0 0 1 1 0 1 1 0 0 1 0 2 .7 .7 0 0 1-1-1M351 16v5M387 18a.9 .9 0 0 0-1 1 .9 .9 0 0 0 1 0 .7 .7 0 0 0 0-1 .7 .7 0 0 0-1 1M419 16v5"/>
<path d="M454 18h1l-1 2M487 16v5M521 18h1a.7 .7 0 0 1 1 1 .7 .7 0 0 1-1 1 .7 .7 0 0 1-1-1l2-1zM554 16v5M590 18a.7 .7 0 0 1-1 1 .7 .7 0 0 1 0-1 .7 .7 0 0 1 1 0v2l-1-1M622 16v5M690 16v5M757 16v5M18 21h802v549h-802zM660 21v549M15 52l1-2 1 2M15 51h1"/>
<path d="M822 52v-2l1 2M822 51h1M13 86h5M820 86h5M15 121h1v-1h-1v2h1v-1M822 121h1v-1h-1v2h1l-1-1M13 156h5M820 156h5M16 190a.8 .8 0 0 0-1 0v1a.8 .8 0 0 0 1 1 .8 .8 0 0 0 0-1M823 190a.8 .8 0 0 0-1 0v1a.8 .8 0 0 0 0 1 .8 .8 0 0 0 1-1M13 226h5M820 226h5"/>
<path d="M15 259l1 1v1l-1 1zM822 259l1 1v1l-1 1zM13 295h5M660 296h160v11h-160zM820 295h5M15 330h1M16 329h-1v2h1M822 330h.1M823 329h-1v2h1M13 365h5M660 379h160v11h-160zM820 365h5"/>
<path d="M16 399h-1v2M823 399h-1v2M15 400h1M822 400h.1M13 435h5M660 424h160v11h-160zM820 435h5M16 469a.8 .8 0 0 0-1 1 .7 .7 0 0 0 1 1 .7 .7 0 0 0 0-1M823 469a.8 .8 0 0 0-1 0 .8 .8 0 0 0 0 1 .8 .8 0 0 0 0 1 .8 .8 0 0 0 1-1M13 505h5M660 514h160v11h-160zM820 505h5"/>
<path d="M15 540h1M15 539v2M16 539v2M822 539v2M822 540h1M823 539v2M48 572l1-1v2M81 570v5M115 572l1-1 1 1-2 1h2M148 570v5M183 571h1v1a.7 .7 0 0 1 0 1 .7 .7 0 0 1-1 0M216 570v5"/>
<path d="M252 573h-1l1-2v2M284 570v5M320 571h-1l-1 1a.7 .7 0 0 1 1 0 .7 .7 0 0 1 0 1 .7 .7 0 0 1-1 0M351 570v5M387 571a.9 .9 0 0 0-1 1 .9 .9 0 0 0 1 1 .7 .7 0 0 0 0-1 .7 .7 0 0 0-1 1M419 570v5M454 571h1l-1 2M487 570v5M521 571l1 1a.7 .7 0 0 1 1 0 .7 .7 0 0 1-1 1 .7 .7 0 0 1-1-1h2zM554 570v5M590 572a.7 .7 0 0 1-1 0 .7 .7 0 0 1 0-1 .7 .7 0 0 1 1 0v2h-1M622 570v5"/>
<path d="M690 570v5M757 570v5"/>
</g>
<path d="M825 16v559v-559zM825 16v559v-1zM13 575h812v-1zM13 575l1-1h811zM13 16v559l1-1zM13 16h1v558zM13 16h1h811zM14 16h811z" fill="#000" stroke="#000" stroke-width=".45"/>
<!-- layer: 0 -->
<path d="M660 570h160" fill="none" stroke="#000" stroke-width=".45"/>
<!-- layer: WALL -->
<path d="M595 370v40h-97M598 370v43h-100" fill="none" stroke="#000" stroke-width=".45"/>
<!-- layer: P-Wall -->
<path d="M277 164v30M278 164v30M306 164v30M307 164v30" fill="none" stroke="#954a00" stroke-width=".45"/>
<!-- layer: walls -->
<path d="M285 245v19h2v-16M285 280h2v2h48v2h-50zM303 296h15v1h-7v25h-1v-25h-7zM328 296h7v1h-7zM285 322v-26h8v1h-6v25M559 400v10" fill="none" stroke="#989898" stroke-width=".45"/>
<text font-size="11.4" fill="#00f" x="67" y="475">PLINTH AREA - 494.84 Sq.M. (5324 Sft.)</text>
<text font-size="11" fill="#00f" x="781" y="118" transform="rotate(180 781 118)">N</text>
<text font-size="10.2" fill="#00f" x="547" y="427">A P P R O V E D</text>
<text font-size="9.7" fill="#f0f" x="664" y="451">ASTA VARDHMAN CONSORTIUM</text>
<g font-size="9.3" fill="#00f">
<text x="543" y="437">Sd/- Dt : 12-07-2023</text>
<text x="520" y="447">CHIEF ENGINEER (TSMSIDC)</text>
<text x="555" y="458">HYDERABAD.</text>
<text x="550" y="473">// TRUE COPY //</text>
<text x="524" y="534">Dy. EXECUTIVE ENGINEER</text>
<text x="524" y="545">O/O MANAGING DIRECTOR</text>
<text x="531" y="557">TSMSIDC, HYDERABAD.</text>
</g>
<g font-size="9.1" fill="#f0f">
<text x="685" y="472">PLOT NO. 27, 8-2-334/27,</text>
<text x="683" y="483">AVENUE -7 , ROAD NO. 3,</text>
<text x="672" y="494">BANJARAHILLS, HYDERABAD.</text>
</g>
<g font-size="8.7" fill="#f0f">
<text x="668" y="363">MUSHEERABAD, SECUNDERABAD.</text>
<text x="700" y="375">TELANGANA STATE</text>
</g>
<g font-size="8" fill="#f0f">
<text x="713" y="405">PRELIMINARY</text>
<text x="686" y="415">ARCHITECTURAL DRAWING</text>
</g>
<g font-size="7.9" fill="#f0f">
<text x="679" y="320">IVF CENTER ON FIFTH FLOOR IN</text>
<text x="669" y="330">MOTHER &amp; CHILD HEALTH BUILDING</text>
<text x="735" y="339">OF</text>
<text x="697" y="349">GANDHI HOSPITAL AT</text>
<text x="686" y="539">TELANGANA STATE MEDICAL</text>
<text x="676" y="548">SERVICES AND INFRASTRUCTURE</text>
<text x="681" y="558">DEVELOPMENT CORPORATION.</text>
</g>
<g font-size="7">
<text x="744" y="101">W</text>
<text x="724" y="123">S</text>
<text x="746" y="145">E</text>
</g>
<g font-size="7" fill="#767676">
<text x="536" y="234" transform="rotate(-90 536 234)">(10 Beds)</text>
<text x="529" y="240" transform="rotate(-90 529 240)">STEP DOWN</text>
<text x="544" y="240" transform="rotate(-90 544 240)">16430 x 6330</text>
</g>
<g font-size="5.8" fill="#00f">
<text x="457" y="105">UPS</text>
<text x="454" y="112">ROOM</text>
<text x="448" y="119">3000X3200</text>
<text x="450" y="165">RECEPTION</text>
<text x="452" y="172">3000X3400</text>
<text x="411" y="262">NURSE</text>
<text x="409" y="269">STATION</text>
<text x="66" y="296">EMBRYOLOGY</text>
<text x="147" y="298">IVF - OT</text>
<text x="362" y="296">PRE/POST</text>
<text x="82" y="303">LAB</text>
<text x="142" y="305">4050X6485</text>
<text x="215" y="303">MINOR - OT</text>
<text x="360" y="302">OPERATIVE</text>
<text x="72" y="310">4300X6485</text>
<text x="217" y="310">4200X6485</text>
<text x="368" y="309">WARD</text>
<text x="363" y="316">6815x6600</text>
<text x="457" y="371">MAIN</text>
<text x="448" y="378">ENTRANCE</text>
</g>
<text font-size="5.7" fill="#00f" x="286" y="290">750 WIDE CORRIDOR</text>
<text font-size="5.7" fill="#767676" x="619" y="351" transform="rotate(-90 619 351)">225 mm EXP.JOINT</text>
<g font-size="5.7">
<text x="655" y="575">10</text>
<text x="723" y="575">11</text>
<text x="790" y="575">12</text>
</g>
<g font-size="5.6">
<text x="498" y="371">ELE DUCT</text>
<text x="508" y="407">ELE PANEL</text>
</g>
<g font-size="5.5">
<text x="65" y="178" transform="rotate(-90 65 178)">Up</text>
<text x="103" y="180" transform="rotate(-90 103 180)">Dn</text>
</g>
<g font-size="5.3">
<text x="655" y="21">10</text>
<text x="723" y="21">11</text>
<text x="790" y="21">12</text>
</g>
<g font-size="5.3" fill="#f0f">
<text x="664" y="303">PROJECT :</text>
<text x="664" y="386">TITLE :</text>
<text x="664" y="431">CONTRACTOR :</text>
</g>
<text font-size="5" fill="#dda56e" x="136" y="193">SCRUB</text>
<g font-size="5">
<text x="276" y="221">SEMI-</text>
<text x="155" y="225">STERILE AREA</text>
<text x="264" y="227">STERILE AREA</text>
<text x="391" y="224">3 M WIDE CORRIDOR</text>
<text x="465" y="337" transform="rotate(-90 465 337)">3 M WIDE CORRIDOR</text>
</g>
<g font-size="4.9" fill="#00f">
<text x="339" y="112">COUNSELING</text>
<text x="409" y="111">ULTRA</text>
<text x="345" y="118">ROOM-2</text>
<text x="408" y="117">SOUND</text>
<text x="343" y="124">2452x3242</text>
<text x="409" y="123">ROOM</text>
<text x="405" y="128">2180x4505</text>
<text x="338" y="161">COUNSELING</text>
<text x="345" y="167">ROOM-1</text>
<text x="342" y="173">2452x3242</text>
<text x="408" y="174">RECORD</text>
<text x="406" y="186">2180X1980</text>
<text x="411" y="180">ROOM</text>
<text x="303" y="261">STORE</text>
<text x="304" y="266">ROOM</text>
<text x="299" y="272">2180X1980</text>
</g>
<g font-size="4.9" fill="#767676">
<text x="558" y="347" transform="rotate(-90 558 347)">WASH</text>
<text x="553" y="350" transform="rotate(-90 553 350)">BED PAN</text>
<text x="576" y="350" transform="rotate(-90 576 350)">TOILET</text>
</g>
<g font-size="4.8" fill="#00f">
<text x="266" y="155">1200 WIDE CORRIDOR</text>
<text x="389" y="178" transform="rotate(-90 389 178)">1200 WIDE CORRIDOR</text>
<text x="241" y="197" transform="rotate(-90 241 197)">1200 WIDE CORRIDOR</text>
<text x="274" y="308" transform="rotate(-90 274 308)">1500 WIDE CORRIDOR</text>
</g>
<g font-size="4.7" fill="#767676">
<text x="501" y="229" transform="rotate(-90 501 229)">NURSES</text>
<text x="507" y="228" transform="rotate(-90 507 228)">STATION</text>
</g>
<g font-size="4.5">
<text x="86" y="82" transform="rotate(-90 86 82)">W1</text>
<text x="359" y="82" transform="rotate(-90 359 82)">W1</text>
<text x="389" y="82" transform="rotate(-90 389 82)">V5</text>
<text x="464" y="82" transform="rotate(-90 464 82)">W1</text>
<text x="43" y="222" transform="rotate(-90 43 222)">W1</text>
<text x="463" y="248" transform="rotate(-90 463 248)">D2</text>
<text x="463" y="357" transform="rotate(-90 463 357)">D2</text>
<text x="347" y="363" transform="rotate(-90 347 363)">V5</text>
<text x="396" y="364" transform="rotate(-90 396 364)">W1</text>
<text x="424" y="372" transform="rotate(-90 424 372)">W4</text>
<text x="602" y="390" transform="rotate(-90 602 390)">W1</text>
</g>
<g font-size="4.5" fill="#767676">
<text x="525" y="80" transform="rotate(-90 525 80)">W1</text>
<text x="567" y="81" transform="rotate(-90 567 81)">W1</text>
<text x="603" y="109" transform="rotate(-90 603 109)">W1</text>
<text x="603" y="162" transform="rotate(-90 603 162)">W1</text>
<text x="615" y="163" transform="rotate(-90 615 163)">SG1</text>
<text x="603" y="222" transform="rotate(-90 603 222)">W1</text>
<text x="615" y="220" transform="rotate(-90 615 220)">SG1</text>
<text x="603" y="278" transform="rotate(-90 603 278)">W2</text>
<text x="614" y="277" transform="rotate(-90 614 277)">SG1</text>
<text x="597" y="298" transform="rotate(-90 597 298)">D6</text>
<text x="609" y="331" transform="rotate(-90 609 331)">FG1</text>
<text x="603" y="338" transform="rotate(-90 603 338)">V5</text>
</g>
<g font-size="4.5" fill="#00f">
<text x="128" y="97">CRYO ROOM</text>
<text x="131" y="103">3000x1600</text>
<text x="213" y="114">COLLECTION</text>
<text x="219" y="108">SPERM</text>
<text x="220" y="119">ROOM</text>
<text x="216" y="125">2365x3300</text>
<text x="148" y="147">ANDROLOGY</text>
<text x="158" y="152">LAB</text>
<text x="151" y="157">4085X4249</text>
<text x="194" y="162">MANIFOLD</text>
<text x="199" y="167">ROOM</text>
<text x="195" y="172">2130x3185</text>
</g>
<text font-size="4.3" fill="#f0f" x="662" y="521">CLIENT :</text>
<g font-size="4" fill="#00f">
<text x="251" y="104">BLOOD COLLECTION</text>
<text x="305" y="106">Auto Clave</text>
<text x="254" y="113">INJECTION ROOM</text>
<text x="270" y="109">&amp;</text>
<text x="308" y="111">ROOM</text>
<text x="262" y="118">2582x3300</text>
<text x="304" y="116">2582x3300</text>
<text x="200" y="131" transform="rotate(-90 200 131)">PASS</text>
<text x="205" y="130" transform="rotate(-90 205 130)">BOX</text>
<text x="111" y="322" transform="rotate(-90 111 322)">PASS</text>
<text x="116" y="321" transform="rotate(-90 116 321)">BOX</text>
<text x="207" y="320" transform="rotate(-90 207 320)">PASS</text>
<text x="211" y="319" transform="rotate(-90 211 319)">BOX</text>
<text x="222" y="431" transform="rotate(-90 222 431)">PASS</text>
<text x="227" y="430" transform="rotate(-90 227 430)">BOX</text>
</g>
<g font-size="4" fill="#767676">
<text x="563" y="347" transform="rotate(-90 563 347)">1800x1200</text>
<text x="580" y="351" transform="rotate(-90 580 351)">1800x1500</text>
</g>
<g font-size="3.7">
<text x="443" y="155" transform="rotate(-90 443 155)">V5</text>
<text x="443" y="176" transform="rotate(-90 443 176)">V5</text>
<text x="358" y="201" transform="rotate(-90 358 201)">V5</text>
</g>
<g font-size="3.7" fill="#767676">
<text x="491" y="291" transform="rotate(-90 491 291)">ALD3</text>
<text x="550" y="335" transform="rotate(-90 550 335)">D6</text>
<text x="571" y="335" transform="rotate(-90 571 335)">D6</text>
</g>
<g font-size="3.5" fill="#00f">
<text x="382" y="95">TOILET</text>
<text x="187" y="99">TOILET</text>
<text x="379" y="99">1203x1500</text>
<text x="185" y="103">2050x1600</text>
<text x="254" y="177">P.CHANGE</text>
<text x="283" y="179">CHANGE</text>
<text x="284" y="175">F.STAFF</text>
<text x="311" y="175">M.STAFF</text>
<text x="311" y="179">CHANGE</text>
<text x="254" y="185">1735X1870</text>
<text x="258" y="181">ROOM</text>
<text x="285" y="183">ROOM</text>
<text x="314" y="183">ROOM</text>
<text x="282" y="187">1735X1870</text>
<text x="310" y="187">1735X1870</text>
<text x="289" y="306">Dr.CHANGE</text>
<text x="313" y="305">Dr.CHANGE</text>
<text x="292" y="310">ROOM-1</text>
<text x="316" y="309">ROOM-2</text>
<text x="290" y="314">2610X2200</text>
<text x="314" y="313">2610X2200</text>
<text x="283" y="339">Dr.TOILET</text>
<text x="283" y="343">3925X1855</text>
<text x="341" y="348">2000x1200</text>
<text x="344" y="343">TOILET</text>
</g>
<g font-size="3.5">
<text x="131" y="232" transform="rotate(-89 131 232)">EMERGENCY</text>
<text x="135" y="231" transform="rotate(-89 135 231)">EXIT DOOR</text>
</g>
</svg>
